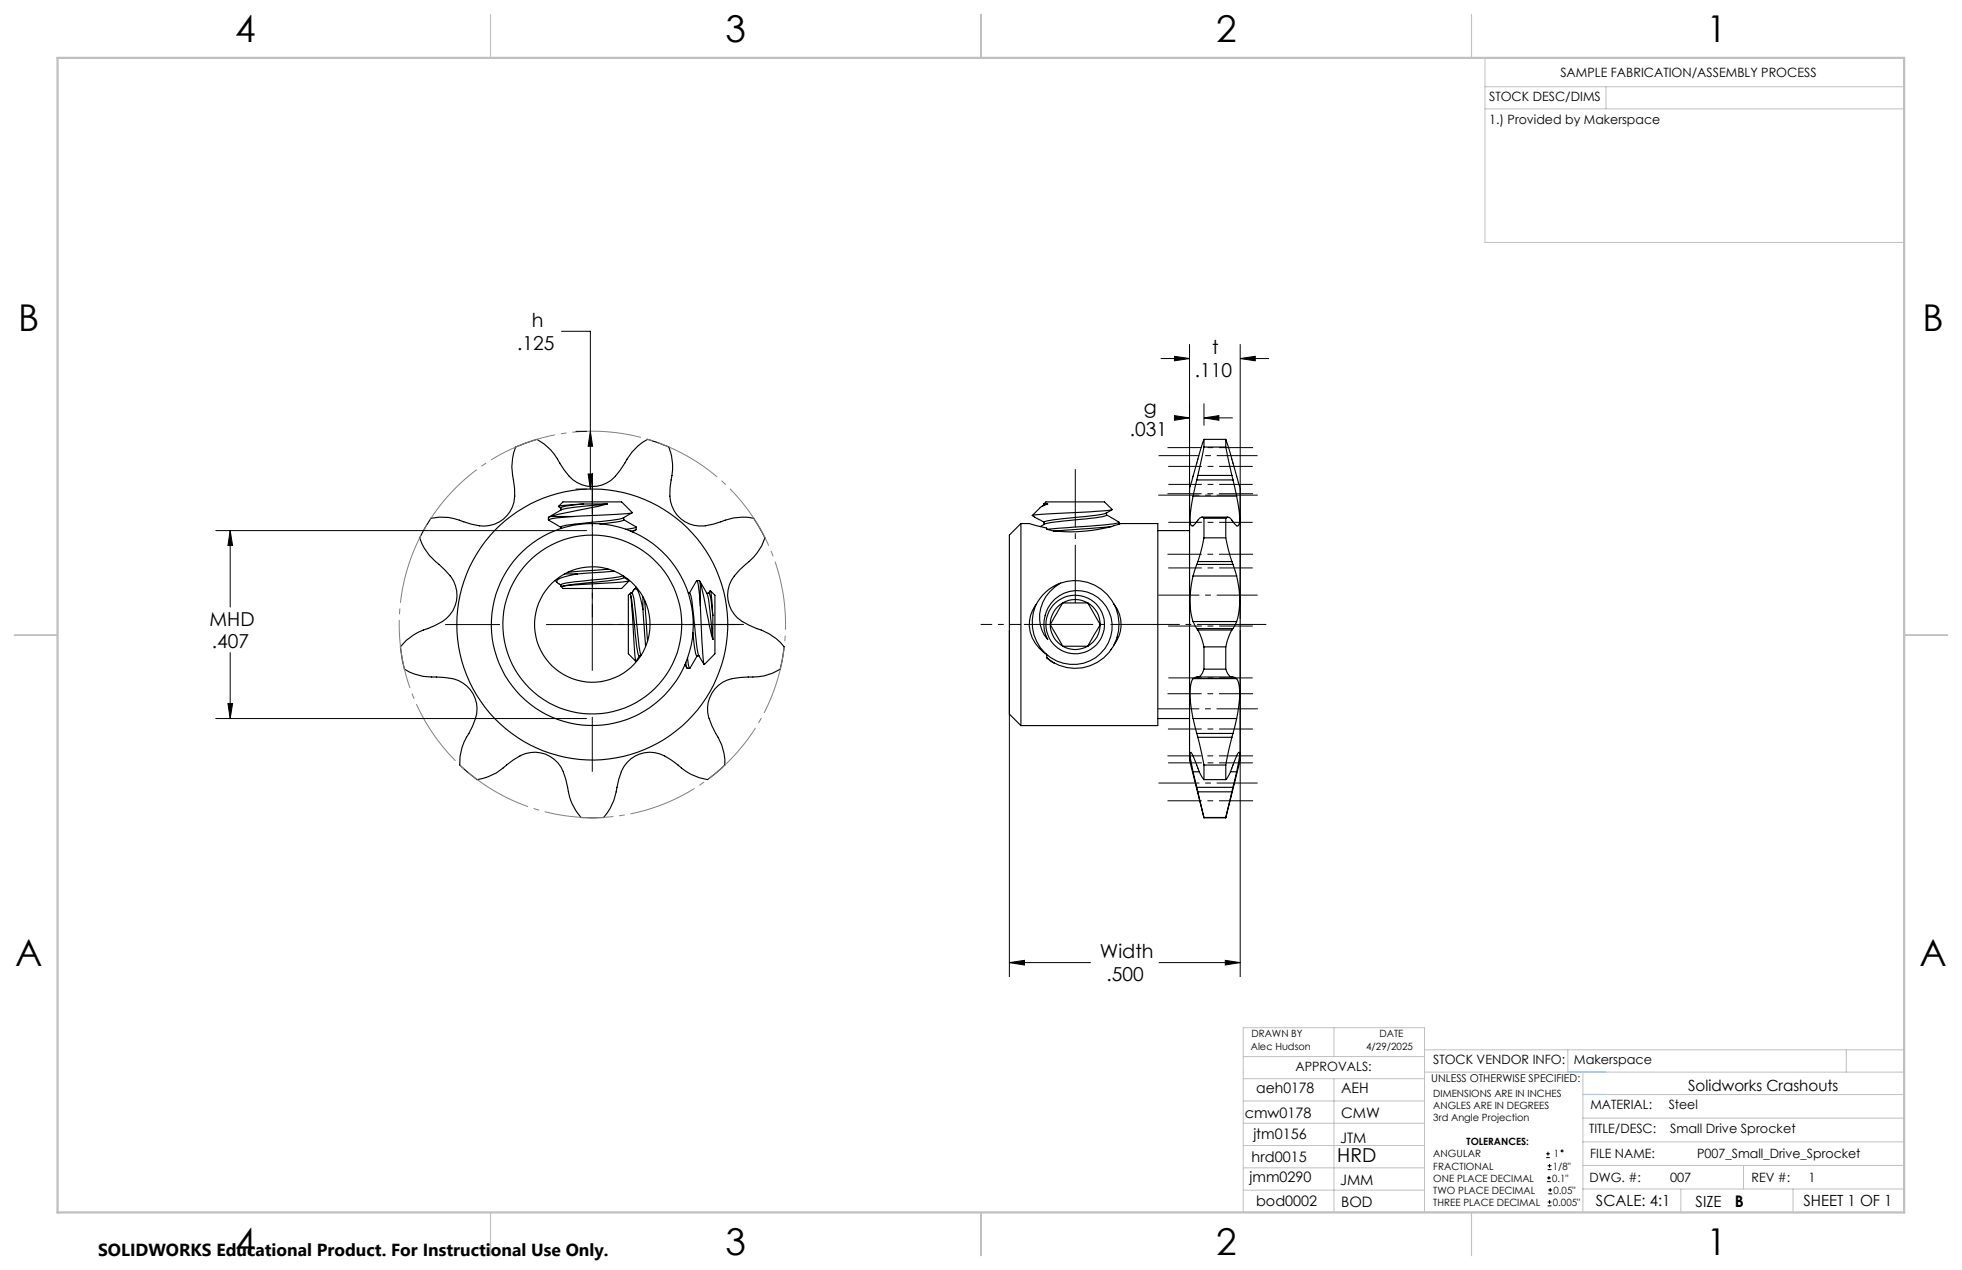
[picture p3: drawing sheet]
<svg xmlns="http://www.w3.org/2000/svg" width="432mm" height="279mm" viewBox="0 0 432 279" stroke-linecap="round" stroke-linejoin="round" font-family="sans-serif">
<g fill="none" stroke="#000" stroke-width=".25">
<path d="M265 96.7l-3.2 10.9v59.6l3.2 12.7M265 96.7v1.7M265 98.4l-1.4 6.2M265 98.4h4.8M265 96.7h4.8M269.8 96.7l3.1 10.9v59.6l-3.1 12.7M269.8 98.4l1.3 6.2M269.8 96.7v1.7M94.8 114a11.6 11.6 0 0 1 7.3 .8 9.8 9.8 0 0 0 6.7 .5 7.1 7.1 0 0 0 4.4-7.9 22 22 0 0 1-.4-6.6l.7-2.4 4.7-1.7a11.6 11.6 0 0 1 5 5.2 9.8 9.8 0 0 0 4.9 4.7 7 7 0 0 0 8.4-3.2 20.5 20.5 0 0 1 4.9-6.1l1.1-.6 4.7 1.7a12.1 12.1 0 0 1 .5 7.2 9.6 9.6 0 0 0 .7 6.8 7 7 0 0 0 8.6 2.9 22.7 22.7 0 0 1 6.4-1.5l2.5 .2 2.4 4.3a11.8 11.8 0 0 1-4.2 5.9 9.8 9.8 0 0 0-3.9 5.6 7 7 0 0 0 4.7 7.8 22.4 22.4 0 0 1 6 2.9l1.7 1.8-.9 4.9a11.4 11.4 0 0 1-7 1.7 9.8 9.8 0 0 0-6.6 1.9 7 7 0 0 0-1.4 8.9 22.2 22.2 0 0 1 2.6 6.1l.2 2.5-3.8 3.2a11.8 11.8 0 0 1-6.5-3.2 9.9 9.9 0 0 0-6.2-2.8 7 7 0 0 0-6.8 5.9 22.8 22.8 0 0 1-1.9 6.4l-1.4 2h-5.1a12 12 0 0 1-2.9-6.6 9.7 9.7 0 0 0-2.9-6.1 7 7 0 0 0-9.1 .1 22.9 22.9 0 0 1-5.5 3.7l-2.4 .6-3.8-3.2a11.5 11.5 0 0 1 2-6.9 10.2 10.2 0 0 0 1.7-6.7 7.1 7.1 0 0 0-7.1-5.7 25.3 25.3 0 0 1-6.5-.7l-2.3-1.1-.9-4.9a11.7 11.7 0 0 1 6.1-4 9.8 9.8 0 0 0 5.5-4 7.1 7.1 0 0 0-1.8-8.9 24 24 0 0 1-4.5-4.8l-1-2.3zM120.7 113.8v.6M121.3 113.6h4.9M121.3 113.6l-.6 .2"/>
<path d="M122.9 111.5l.5 .3M123.4 116v.3M123.4 111.7v.5M123.5 112.1l-2.7 1.7M126.2 113.6l-3.8 .3-1.7 .4 2.7 1.7M128.4 110.9l-5.5 .5 1-1h12.9l2.3 2.3a54.9 54.9 0 0 1-9.7 .8l-3.2 .1M128.4 110.9h5.2M128.4 110.9a12.2 12.2 0 0 0-4.9 .8M133.6 110.9l-10.5 2.2-1.8 .5M133.6 110.9l-3.6 .3a32.2 32.2 0 0 0-6.4 .9M137.2 114.4h.1a18.3 18.3 0 0 1-5.3 .9M137.3 114.3l2.6 1.6"/>
<path d="M137.3 113.9v.5M139.1 112.8a8.8 8.8 0 0 1-5.6 1.8l-5.1 .5a12.2 12.2 0 0 0-4.9 .9M139.9 115.9l.1 .1-.2 .1-2.1 .4M139.9 116.6l-.7 .4M140 116.5l-1.3 .3M140 116v.5M224.7 115.2v44.4M224.7 115.2a7.6 7.6 0 0 1 3.7 .5l1.9 .5 .1 .3M224.7 115.2l-2.6 2.5v39.4l2.6 2.5M229.7 114.9v.5M229.7 110.9v.3M229.7 110.9l.5-.5h12.9l1.7 1.7a126.7 126.7 0 0 1-14.8 1l-2.8 .3"/>
<path d="M229.7 110.9h.9M230.4 116.5a24 24 0 0 0 8.9 .3 29.3 29.3 0 0 0 7.4-1.6h8.1v44.4h-30.1M230.6 110.9l-1.6 .7-1.8 1.8M230.6 110.9l-1.3 .5M243.4 112.9a89.4 89.4 0 0 1-11.4 1.4l-1.5 .3-.7 .3-2.6-1.5M243.5 113.3l2.7 1.5M243.5 112.9v.4M243.5 113.3a17.2 17.2 0 0 1-5.8 1l-2.4 .2a18.9 18.9 0 0 0-5.4 .8l-.9 .6M244.7 115.8l-12.9 1M244.7 112.1l-1.2 .8M246.2 114.8l.1 .1a33.1 33.1 0 0 1-8.1 1l-7.8 .6M246.3 114.9v.4"/>
<path d="M254.8 116.7h7M262.6 109.1l-.7 5a1.27 1.27 0 0 0 .6 1.6l.9-.9a1.3 1.3 0 0 1 1.3-1l.3 .2M262.6 109.1h9.6M263.4 105.6l-.8 3.5M263.4 105.6h8M263.6 104.6l-.2 1M263.6 104.6h7.5M264.5 113.8h5.7M265 114v4.3M265 118.3l-1.4 5.2M265 118.3h4.8M265 114h4.8"/>
<path d="M269.8 118.3l1.3 5.2M269.8 114v4.3M271.1 104.6l.3 1M271.4 105.6l.8 3.5M272.2 109.1a17.5 17.5 0 0 1 .5 6.2l-.3 .4h-.2l-.8-.9a1.66 1.66 0 0 0-1.3-1l-.3 .2M122.2 127.7l.5 .5M123.4 128.7v.3l.5 .5h12.9l1.7-1.7-2.2 .3-10.4 .6-2.1 .3M123.5 129h.3M124.2 126.3h2.9M127.1 126.3l-2.3 .5a3.8 3.8 0 0 0-2.2 .9 1.02 1.02 0 0 0 .8 1M133.9 125.2l-8.9 .7M135.2 125.7l-8.1 .6"/>
<path d="M137.2 126.6a115.3 115.3 0 0 1-12.5 1.6l-1.2 .5M137.2 127.1h.1a20.2 20.2 0 0 1-6.1 1l-4.7 .4-2.7 .5M137.3 126.8v.3M137.3 127l1.1 .7M138.7 130.5h.4l.4 1.3 1.2 10.7 .4 1.7M138.7 130.8l.4 1.8 .7 6.9a16.2 16.2 0 0 0 .9 4.8h.3M138.7 130.5l-.4 .5v12.8l1.7 1.7a80.3 80.3 0 0 1-.8-10.5l-.5-4.2M138.7 130.5v.3M139 130.5a1.02 1.02 0 0 1 1-.9 9.1 9.1 0 0 1 1.5 4.5M140.1 129.2l-.6 .5M141.5 134.1l.6 8.1M141.5 131.3v2.8"/>
<path d="M141.9 132.2l.6 8.8M151.5 130.5h.3l.4 1.3 1.2 10.7 .4 1.7M151.7 130.5l1.7-2.7 .3 .8 .4 4.7M152.5 139.2v.3a16.2 16.2 0 0 0 .9 4.8M153.4 127.7h.5l.2 .6M154 127.8l.8 1.4a7.3 7.3 0 0 1 1.3 4.4l.8 7.1M154.1 133.3l.4 7.8 .5 5.1M154.1 128.3v5M154.1 128.3l2.8 12.4M155.5 130.5h.5l.3 .7 .6 4.2M156.2 130l-.2 .5M156.9 135.4l-.5-5.4 .9 1v12.8l-2.3 2.4"/>
<path d="M156.9 135.4v5.3M228.1 133a7.3 7.3 0 0 0 1.4 10.3l.8 .7 .1 .8M229.5 130.9a9.3 9.3 0 0 1 3.9-2.6 8.2 8.2 0 0 0-2.8 12.4 7.4 7.4 0 0 1 3.5-10.2 7.4 7.4 0 0 1 10 4.1 8.5 8.5 0 0 1-2.7 9.9 8.5 8.5 0 0 1-10.2 .1 9.2 9.2 0 0 1-1.7-13.7zM231.1 137.4l2.8 4.8M231.1 137.4a5.5 5.5 0 0 0 2.8 4.8M233.4 128.3a9.6 9.6 0 0 1 12.7 10.8 9.6 9.6 0 0 1-15.7 5.6M233.9 132.6l-2.8 4.8M233.9 132.6a5.5 5.5 0 0 0-2.8 4.8M233.9 132.6a5.5 5.5 0 0 1 5.5 0M233.9 132.6h5.5M239.4 132.6l2.7 4.8M239.4 132.6a5.5 5.5 0 0 1 2.7 4.8"/>
<path d="M242.1 137.4l-2.7 4.8M242.1 137.4a5.5 5.5 0 0 1-2.7 4.8M245.1 132.8a7.3 7.3 0 0 1 .1 9.1M262.6 126.7a19 19 0 0 0 0 10M262.6 136.7l.8 1.6M262.6 136.7h9.6M262.6 126.7h9.6M263.4 124.2l-.8 2.5M263.4 138.3l.2 .3M263.4 138.3h8M263.4 124.2h8M263.6 138.6l.9 1.9 .5 1.8"/>
<path d="M263.6 138.6h7.5M263.6 123.5l-.2 .7M263.6 123.5h7.5M271.1 138.6a11.6 11.6 0 0 0-1.3 3.7M271.1 123.5l.3 .7M271.4 124.2l.8 2.5M271.4 138.3l-.3 .3M272.2 136.7l-.8 1.6M272.2 126.7a19.8 19.8 0 0 1 0 10M140.7 144.3l-.7 1.2M150.7 146.2l.5 .8M150.9 145.7l.3 1.3h.6"/>
<path d="M153.4 144.3h.4M153.4 144.3l-1.6 2.7-.3-.6-.2-1.7M153.8 144.2l1.1 2M230.4 144.8l1.7 1.1M233.9 142.2h5.5M233.9 142.2a5.5 5.5 0 0 0 5.5 0M244.6 142.8l-.1 .1M245.9 140.2h.1M254.8 158.1h7M262.6 149.3l.8-.4h8l.8 .4M262.6 149.3a10 10 0 0 0-.5 6.3l.5 2.5M262.6 158.1l.8 3.3"/>
<path d="M262.6 158.1h9.6M262.6 149.3h9.6M265 142.3v4.9M265 147.2l-.8 1.5-.6 .2M265 142.3h4.8M265 147.2h4.8M269.8 147.2a2.27 2.27 0 0 0 1.3 1.7M269.8 142.3v4.9M272.2 158.1l-.8 3.3M272.2 149.3a8.1 8.1 0 0 1 .5 5.4l-.5 3.4M262.6 169.8l-.6-2.9-.1-1 .1-.4 .6 .8 1.6 4.1 .8 1.1M262.6 169.8l.8 3.4"/>
<path d="M262.6 169.8h1.3M263.4 161.4l.2 .8M263.4 173.2l.2 1M263.4 161.4h8M263.4 173.2h8M263.6 162.2l1.4 6.1M263.6 174.2l1.4 5.6M263.6 162.2h7.5M263.6 174.2h7.5M265 168.3v3.2M265 179.8v.1M265 179.9h4.8"/>
<path d="M265 168.3h4.8M265 171.5h4.8M265 179.8h4.8M269.8 179.8v.1M269.8 168.3v3.2M270.8 169.8h1.4M271.1 174.2l-1.3 5.6M271.1 162.2l-1.3 6.1M271.4 173.2l-.3 1M271.4 161.4l-.3 .8M272.2 169.8l-.8 3.4M272.2 169.8l.6-3.4-.1-.9-.5 .7a25.5 25.5 0 0 1-2.4 5.3"/>
<circle cx="130.4" cy="137.4" r="22.2"/>
<circle cx="130.4" cy="137.4" r="19.7"/>
<circle cx="130.4" cy="137.4" r="12.7"/>
<circle cx="130.4" cy="137.4" r="29.8"/>
<circle cx="236.6" cy="137.4" r="6.4"/>
</g>
<g fill="none" stroke="#000" stroke-width=".22">
<path d="M123.6 72.9h6.3v34.7M255.4 78.9h6.4M258.5 78.4l3.3 .5-3.3 .5zM261.8 75.7v60.4M272.9 78.9l3.4-.5v1zM272.9 75.7v60.4M272.9 78.9h6.4M126.8 94.9h2.3M129.9 94.9l.5 3.3h-1zM258.4 91.9h3.4M258.5 91.4l3.3 .5-3.3 .6zM265 91.9l3.3-.5v1.1z"/>
<path d="M265 88.8v4.8M265 91.9h6.3M47.5 116.7h81.6M50.7 116.7l.5 3.3h-1zM50.7 116.7v16.9M126.8 107.6h2.3M129.4 104.3h1l-.5 3.3zM130.4 105v12.1M98 137.4h12M120.2 137.4h20.3M130.4 127.2v20.4M150.7 137.4h12"/>
<path d="M222.1 138.7v76.2M272.9 138.7v76.2M47.5 158.1h81.6M50.2 154.8h1l-.5 3.3zM50.7 143.6v14.5M130.4 157.7v12.1M222.1 211.8l3.4-.5v1zM222.1 211.8h18M255 211.8h17.9M269.7 211.3l3.2 .5-3.2 .5zM340.3 254.7h.8M340.3 253.8h.8"/>
<path d="M340.5 260h.8M340.5 259.2h.8M340.6 257.3h.9M340.6 256.5h.9M340.7 253.4v.8M340.9 258.7v.8M341 256.1v.8M340.6 265.3h.9M340.6 264.4h.9M340.7 262.6h.9M340.7 261.8h.9M341 264v.9"/>
<path d="M341.2 261.4v.8"/>
<circle cx="343.8" cy="253.2" r=".2"/>
</g>
<path d="M89.7 124.9a42.5 42.5 0 0 1 71.3-17.1 42.5 42.5 0 0 1-19.6 70.6 42.5 42.5 0 0 1-52.3-51.3l.6-2.2" fill="none" stroke="#808080" stroke-width=".22" stroke-dasharray="15.2 1.3 1.3 1.3" stroke-dashoffset="7.4" stroke-linecap="butt"/>
<path d="M224.7 137.4h54.6" fill="none" stroke="#000" stroke-width=".22" stroke-dasharray="15.2 1.3 1.3 1.3" stroke-dashoffset="-.6" stroke-linecap="butt"/>
<path d="M275.8 98.5h-18.9M275.8 108.6h-18.9M275.8 121.9h-18.9M275.8 152.6h-18.9M275.8 176.2h-18.9M275.8 166.3h-18.9" fill="none" stroke="#000" stroke-width=".22" stroke-dasharray="15.2 1.3 1.3 1.3" stroke-dashoffset="7.7" stroke-linecap="butt"/>
<path d="M276.8 108.9h-21.9M276.8 130.9h-21.9M276.8 172.3h-21.9" fill="none" stroke="#000" stroke-width=".22" stroke-dasharray="15.2 1.3 1.3 1.3" stroke-dashoffset="6.2" stroke-linecap="butt"/>
<path d="M275.7 102.6h-18.6M275.7 124.9h-18.6M275.7 137.7h-18.6M275.7 167.8h-18.6M275.7 160.4h-18.7" fill="none" stroke="#000" stroke-width=".22" stroke-dasharray="15.2 1.3 1.3 1.3" stroke-dashoffset="7.8" stroke-linecap="butt"/>
<path d="M276.8 155.9h-22" fill="none" stroke="#000" stroke-width=".22" stroke-dasharray="15.2 1.3 1.3 1.3" stroke-dashoffset="6.1" stroke-linecap="butt"/>
<path d="M275.7 114.9h-18.6M275.7 106.6h-18.6M275.7 149.1h-18.6" fill="none" stroke="#000" stroke-width=".22" stroke-dasharray="15.2 1.3 1.3 1.3" stroke-dashoffset="7.9" stroke-linecap="butt"/>
<path d="M276.8 100.2h-21.8" fill="none" stroke="#000" stroke-width=".22" stroke-dasharray="15.2 1.3 1.3 1.3" stroke-dashoffset="6.3" stroke-linecap="butt"/>
<path d="M224.7 137.4h-8.9" fill="none" stroke="#000" stroke-width=".22" stroke-dasharray="15.2 1.3 1.3 1.3" stroke-dashoffset="12.7" stroke-linecap="butt"/>
<path d="M236.7 103.2v29.5" fill="none" stroke="#000" stroke-width=".22" stroke-dasharray="15.2 1.3 1.3 1.3" stroke-dashoffset="2.4" stroke-linecap="butt"/>
<path d="M130.4 126.2v9.6M141.5 137.4h-9.5" fill="none" stroke="#000" stroke-width=".22" stroke-dasharray="15.2 1.3 1.3 1.3" stroke-dashoffset="12.4" stroke-linecap="butt"/>
<path d="M130.4 126.2v-22.2M141.5 137.4h22.2" fill="none" stroke="#000" stroke-width=".22" stroke-dasharray="15.2 1.3 1.3 1.3" stroke-dashoffset="6" stroke-linecap="butt"/>
<g fill="none" stroke="#c0c0c0" stroke-width=".22">
<path d="M326.8 19.1h92.3M326.8 12.7v40.6h92.3M353.4 19.1v4.9M326.8 24h92.3M273.6 232.4h39.9M273.6 237.3h39.9M293.6 226.1v6.3M293.6 237.3v29.4M313.5 235.9h105.6M313.5 231h105.6M345.1 231v4.9M348.4 235.9v30.9"/>
<path d="M406.3 231v4.9M273.6 242.2h39.9M273.6 247.1h39.9M273.6 252h39.9M273.6 256.9h39.9M348.4 246h70.7M348.4 256.4h70.7M348.4 251.2h70.7M348.4 240.8h70.7M383.7 256.4v5.2M273.6 261.8h39.9M313.5 266.7v-40.6h-39.9v40.6h74.4"/>
<path d="M348.4 261.6h70.7M369.9 261.6v5.2M394.6 261.6v5.2"/>
</g>
<path d="M107.9 3.2v9.5M215.9 3.2v9.5M323.8 3.2v9.5M3.1 139.7h9.6M419.1 139.7h9.5M107.9 266.7v9.6M215.9 266.7v9.6M323.8 266.7v9.6" fill="none" stroke="#c0c0c0" stroke-width=".25"/>
<path d="M12.7 12.7h406.4v254h-406.4z" fill="none" stroke="#c0c0c0" stroke-width=".5"/>
<path d="M345.1 235.9h8.3M348.4 240.8h5" fill="none" stroke="#53a9ff" stroke-width=".22"/>
<g fill="#000">
<path d="M272.9 78.9l3.4-.5v1zM258.5 78.4l3.3 .5-3.3 .5zM258.5 91.4l3.3 .5-3.3 .6zM265 91.9l3.3-.5v1.1zM269.7 211.3l3.2 .5-3.2 .5zM222.1 211.8l3.4-.5v1z"/>
<path d="M129.4 104.3h1l-.5 3.3zM129.9 94.9l.5 3.3h-1zM50.7 116.7l.5 3.3h-1zM50.2 154.8h1l-.5 3.3z"/>
</g>
<g font-size="8.1">
<text x="51.7" y="9.3">4</text>
<text x="159.7" y="9.3">3</text>
<text x="267.6" y="9.3">2</text>
<text x="375.6" y="9.3">1</text>
<text x="4" y="72.8">B</text>
<text x="423.1" y="72.8">B</text>
<text x="3.3" y="212.5">A</text>
<text x="422.4" y="212.5">A</text>
<text x="51.7" y="276">4</text>
<text x="159.7" y="276">3</text>
<text x="267.6" y="276">2</text>
<text x="375.6" y="276">1</text>
</g>
<g font-size="4.2">
<text x="117" y="71.9">h</text>
<text x="113.8" y="76.9">.125</text>
<text x="266.7" y="77.9">t</text>
<text x="263" y="82.9">.110</text>
<text x="251.8" y="91">g</text>
<text x="248.7" y="96">.031</text>
<text x="46.1" y="137.6">MHD</text>
<text x="46.6" y="142.7">.407</text>
<text x="242.1" y="210.8">Width</text>
<text x="243.5" y="215.9">.500</text>
<text x="294.3" y="255.6">HRD</text>
</g>
<text font-size="3.8" x="21.6" y="276.3">SOLIDWORKS Educational Product. For Instructional Use Only.</text>
<text font-size="3.5" x="381.8" y="265.6">B</text>
<g font-size="3.4">
<text x="371.5" y="240.1">Solidworks Crashouts</text>
<text x="351.2" y="265.2">SCALE: 4:1</text>
<text x="373.2" y="265.6">SIZE</text>
<text x="396.9" y="265.2">SHEET 1 OF 1</text>
</g>
<g font-size="3.2">
<text x="273.9" y="246">cmw0178</text>
<text x="276.4" y="240.4">aeh0178</text>
<text x="295.1" y="240.4">AEH</text>
<text x="295.1" y="246">CMW</text>
<text x="275.8" y="250.5">jtm0156</text>
<text x="294.9" y="251.4">JTM</text>
<text x="275.5" y="255.6">hrd0015</text>
<text x="275" y="260">jmm0290</text>
<text x="294.9" y="260.7">JMM</text>
<text x="276.4" y="265.3">bod0002</text>
<text x="295.1" y="265.6">BOD</text>
</g>
<g font-size="2.8">
<text x="343.4" y="16.9">SAMPLE FABRICATION/ASSEMBLY PROCESS</text>
<text x="327.7" y="22.3">STOCK DESC/DIMS</text>
<text x="327.7" y="27.3">1.) Provided by Makerspace</text>
<text x="285.1" y="235.7">APPROVALS:</text>
<text x="315.4" y="234.1">STOCK VENDOR INFO:</text>
<text x="346.4" y="234.1">Makerspace</text>
<text x="350" y="244.1">MATERIAL:</text>
<text x="367.3" y="244.1">Steel</text>
<text x="349.7" y="249.2">TITLE/DESC:</text>
<text x="367.6" y="249.2">Small Drive Sprocket</text>
<text x="350" y="254.7">FILE NAME:</text>
<text x="373.5" y="254.8">P007_Small_Drive_Sprocket</text>
<text x="349.8" y="260">DWG. #:</text>
<text x="367.6" y="260">007</text>
<text x="385.5" y="260">REV #:</text>
<text x="398" y="260">1</text>
</g>
<text font-size="2.4" x="315" y="238.1">UNLESS OTHERWISE SPECIFIED:</text>
<g font-size="2.2">
<text x="275.3" y="231.1">Alec Hudson</text>
<text x="275.4" y="228.2">DRAWN BY</text>
<text x="300.7" y="231.1">4/29/2025</text>
<text x="303.6" y="228.2">DATE</text>
<text x="315.4" y="241.4">DIMENSIONS ARE IN INCHES</text>
<text x="315.4" y="244">ANGLES ARE IN DEGREES</text>
<text x="315.4" y="246.7">3rd Angle Projection</text>
<text x="322.8" y="252">TOLERANCES:</text>
<text x="315.4" y="254.6">ANGULAR</text>
<text x="315.4" y="257.3">FRACTIONAL</text>
<text x="341.8" y="257.3">1/8&quot;</text>
<text x="342" y="254.6">1</text>
<text x="315.4" y="262.6">TWO PLACE DECIMAL</text>
<text x="315.4" y="260">ONE PLACE DECIMAL</text>
<text x="341.6" y="260">0.1&quot;</text>
<text x="341.9" y="262.6">0.05&quot;</text>
<text x="315.4" y="265.3">THREE PLACE DECIMAL</text>
<text x="341.8" y="265.3">0.005&quot;</text>
</g>
</svg>
